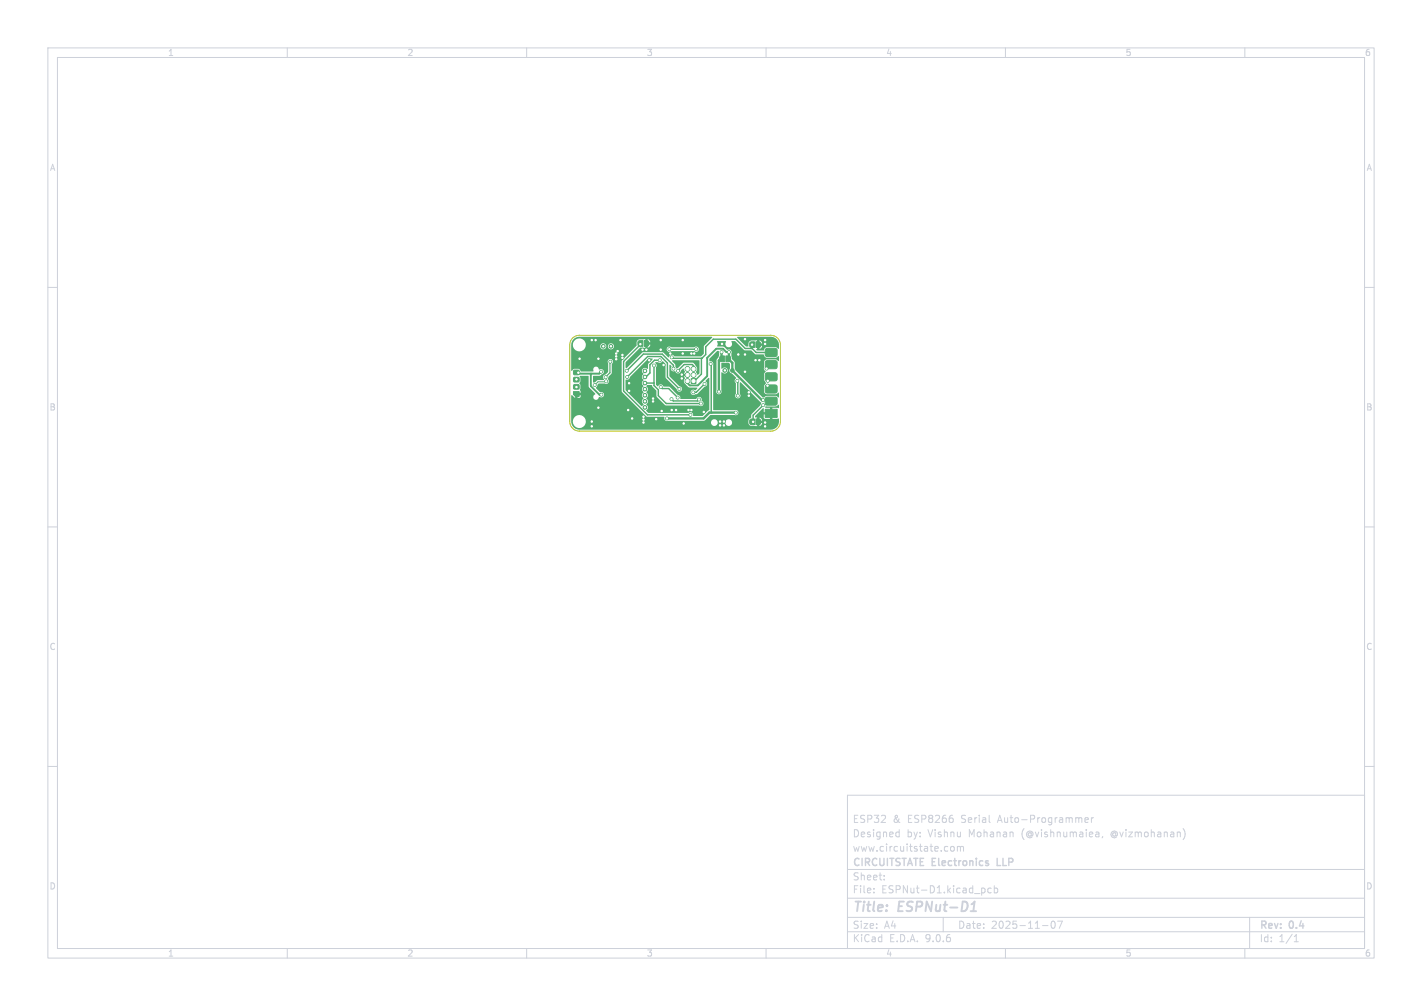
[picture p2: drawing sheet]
<svg xmlns="http://www.w3.org/2000/svg" width="297mm" height="210mm" viewBox="0 0 297 210" stroke-linecap="round" stroke-linejoin="round" font-family="sans-serif">
<g fill="none" stroke="#cdd1da" stroke-width=".21">
<path d="M10 10h277v190h-277zM12 12h273v186h-273zM60 10v2M110 10v2M160 10v2M210 10v2M260 10v2M10 60h2M285 60h2M10 110h2M285 110h2M10 160h2"/>
<path d="M177 166h108v32h-108zM187.4 173.7l.4 .1M187.8 173.2v1.5M187.8 174.6l-.4 .1M198.7 176.8l.3-.1 .3 .3v.4l-.3 .3-.3-.1-.2-.2zM199 170.9v.7M200 176.8l.4-.1 .2 .2M200 176.7v1M200.6 176.9l.2-.2 .4 .1v.9M200.6 176.9v.8M206.7 171.6l.1 .1M226.6 171.2l.7-.1-.1-.3-.4-.1-.2 .2 .1 .7h.5"/>
<path d="M228 170.7v1M228.4 170.7l-.4 .3M229 173.7h.3l.2 .2v.8M229.5 174.6l-.5 .1M229.5 174.1h-.5M230.3 174.6l-.1 .3M247.1 173a1.72 1.72 0 0 1 0 2.3M285 160h2M60 198v2M110 198v2M160 198v2M177 194.5h108"/>
<path d="M177 191.5h108M177 187.5h108M177 181.5h108M182.5 186.3v.1M182.5 185.5v.1M184.7 183.6v.1M184.7 182.8v.1M197 191.5v3M205.5 185.4l.2 .3v.4l-.2 .3M207 185.5l-.4-.1-.3 .3 .2 .6h.5M207.7 185.5l.4-.1 .3 .3-.2 .6h-.5M207.7 184.9v1.5"/>
<path d="M210 198v2M217.7 193.2h1.2M219.7 192.4l.2-.1a.8 .8 0 0 1 .5 .7 .8 .8 0 0 1-.5 .8 1 1 0 0 1-.2-1.4zM220.9 192.3h1l-.7 1.5M260 198v2M261 191.5v6.5M270.3 196.6h.9M270.3 195.5l.4-.4v1.5"/>
</g>
<path d="M202.7 190.2h1.2M203.1 188.7l.5-.5-.3 2" fill="none" stroke="#cdd1da" stroke-width=".4"/>
<path d="M208.3 179.2v1.5h.7" fill="none" stroke="#cdd1da" stroke-width=".3"/>
<g fill="#52ab6e" stroke="#52ab6e" stroke-width=".21">
<path d="M144.4 79.1h1v1h-1z"/>
<path d="M151.6 74.3h.7l.2 .2 .1 .6-.2 .3-.8 .1z"/>
<path d="M150.4 74.5l.2-.2h.7v1.2h-.7l-.2-.2z"/>
<path d="M157.9 87.5h.7l.2 .1 .1 .7-.2 .3-.8 .1z"/>
<path d="M156.7 87.6l.2-.1h.7v1.2l-.7-.1-.2-.1z"/>
<path d="M157.9 71.3l.7 .1 .2 .1 .1 .6-.2 .4h-.8z"/>
<path d="M156.7 71.5l.2-.1 .7-.1v1.2h-.7l-.2-.1z"/>
<path d="M134.5 71.1h.7l.2 .2 .1 .6-.1 .3-.9 .1z"/>
<path d="M133.4 71.2l.8-.1v1.2h-.7l-.2-.2-.1-.6z"/>
<path d="M119.8 81.8h1.2v1h-.8l-.4-.4z"/>
<path d="M119.8 80.3h1.1v.9h-1.1z"/>
<path d="M119.8 78.8h1.1v.9h-1.1z"/>
<path d="M119.8 77.3h1.1v.9h-1.1z"/>
<path d="M159.8 85.4h2.5v1.7h-2.5z"/>
<path d="M159.9 83.1l.3-.2 2 .1 .1 .3-.1 1.1-.3 .2-1.9-.1-.2-.3z"/>
<path d="M159.9 80.5l.3-.1h2l.1 .4-.1 1.1-.3 .2-1.9-.1-.2-.3z"/>
<path d="M159.9 78l.3-.2 2 .1 .1 .3-.1 1.1-.3 .2-1.9-.1-.2-.3z"/>
<path d="M159.9 75.4l.3-.1 2 .1 .1 .3-.1 1.1-.3 .2-1.9-.1-.2-.3z"/>
<path d="M159.9 72.9l.3-.2 2 .1 .1 .3-.1 1.2-.3 .1h-1.9l-.2-.4z"/>
<circle cx="143.6" cy="79.6" r=".5"/>
<circle cx="144.9" cy="78.3" r=".5"/>
<circle cx="143.6" cy="78.3" r=".5"/>
<circle cx="144.9" cy="77" r=".5"/>
<circle cx="143.6" cy="77" r=".5"/>
<circle cx="134.7" cy="77.4" r=".37"/>
<circle cx="134.7" cy="83.8" r=".37"/>
<circle cx="127.6" cy="72.3" r=".38"/>
<circle cx="134.7" cy="82.5" r=".37"/>
<circle cx="134.7" cy="81.2" r=".37"/>
<circle cx="134.7" cy="80" r=".37"/>
<circle cx="126" cy="72.3" r=".37"/>
<circle cx="151.4" cy="77.3" r=".37"/>
<circle cx="134.7" cy="85" r=".37"/>
<circle cx="134.7" cy="78.7" r=".37"/>
<circle cx="153" cy="77.3" r=".38"/>
<circle cx="129" cy="73.3" r=".3"/>
<circle cx="136.4" cy="83.8" r=".3"/>
<circle cx="159.8" cy="71.8" r=".3"/>
<circle cx="142.6" cy="73.8" r=".3"/>
<circle cx="145" cy="73.8" r=".3"/>
<circle cx="142.8" cy="88.4" r=".3"/>
<circle cx="142.4" cy="79" r=".3"/>
<circle cx="128.7" cy="75" r=".3"/>
<circle cx="123.6" cy="88" r=".3"/>
<circle cx="138" cy="71" r=".3"/>
<circle cx="155.6" cy="77.6" r=".3"/>
<circle cx="157.8" cy="75.2" r=".3"/>
<circle cx="147" cy="86" r=".3"/>
<circle cx="123.6" cy="89" r=".3"/>
<circle cx="131.4" cy="80" r=".3"/>
<circle cx="131.4" cy="81.6" r=".3"/>
<circle cx="156.4" cy="82.6" r=".3"/>
<circle cx="128.7" cy="74.4" r=".3"/>
<circle cx="129.6" cy="71" r=".3"/>
<circle cx="138" cy="73" r=".3"/>
<circle cx="142.6" cy="71" r=".3"/>
<circle cx="135" cy="73" r=".3"/>
<circle cx="131.2" cy="85.6" r=".3"/>
<circle cx="138.2" cy="85.8" r=".3"/>
<circle cx="158.6" cy="75.2" r=".3"/>
<circle cx="159.8" cy="71" r=".3"/>
<circle cx="125" cy="74.9" r=".3"/>
<circle cx="141.2" cy="85.6" r=".3"/>
<circle cx="144.4" cy="73.8" r=".3"/>
<circle cx="123.6" cy="71" r=".3"/>
<circle cx="150.4" cy="88.8" r=".3"/>
<circle cx="124.4" cy="71" r=".3"/>
<circle cx="137" cy="87.5" r=".3"/>
<circle cx="136.4" cy="83.2" r=".3"/>
<circle cx="159.8" cy="88.2" r=".3"/>
<circle cx="155.6" cy="74" r=".3"/>
<circle cx="151.2" cy="88" r=".3"/>
<circle cx="154.2" cy="74" r=".3"/>
<circle cx="132" cy="87.4" r=".3"/>
<circle cx="143.8" cy="85.6" r=".3"/>
<circle cx="134.4" cy="87" r=".3"/>
<circle cx="142.4" cy="78.2" r=".3"/>
<circle cx="138.6" cy="76.2" r=".3"/>
<circle cx="134.4" cy="88.2" r=".3"/>
<circle cx="140" cy="73.8" r=".3"/>
<circle cx="125" cy="85.1" r=".3"/>
<circle cx="134.4" cy="87.6" r=".3"/>
<circle cx="130" cy="74.7" r=".3"/>
<circle cx="155.6" cy="70.8" r=".3"/>
<circle cx="156.4" cy="81.9" r=".3"/>
<circle cx="140.3" cy="85.6" r=".3"/>
<circle cx="151.2" cy="88.8" r=".3"/>
<circle cx="144.4" cy="85.6" r=".3"/>
<circle cx="135.6" cy="75.2" r=".3"/>
<circle cx="121.1" cy="74.9" r=".3"/>
<circle cx="134.2" cy="73" r=".3"/>
<circle cx="159.8" cy="89" r=".3"/>
<circle cx="128.7" cy="73.8" r=".3"/>
<circle cx="130" cy="74.1" r=".3"/>
<circle cx="150.4" cy="88" r=".3"/>
<circle cx="150.8" cy="71.8" r=".3"/>
<circle cx="125.6" cy="82.4" r=".3"/>
<circle cx="127.6" cy="72.3" r=".3"/>
<circle cx="120.8" cy="77.8" r=".3"/>
<circle cx="125.6" cy="77.6" r=".3"/>
<circle cx="145.4" cy="72.9" r=".3"/>
<circle cx="153.7" cy="86.1" r=".3"/>
<circle cx="139.8" cy="72.9" r=".3"/>
<circle cx="148.4" cy="76" r=".3"/>
<circle cx="139.3" cy="87.4" r=".3"/>
<circle cx="126" cy="72.3" r=".3"/>
<circle cx="140.3" cy="74.6" r=".3"/>
<circle cx="157.1" cy="71.9" r=".3"/>
<circle cx="120.4" cy="79.2" r=".3"/>
<circle cx="124.2" cy="80.4" r=".3"/>
<circle cx="120.4" cy="80.8" r=".3"/>
<circle cx="126.6" cy="79.6" r=".3"/>
<circle cx="157.3" cy="88.1" r=".3"/>
<circle cx="160.1" cy="77" r=".3"/>
<circle cx="159.4" cy="84.6" r=".3"/>
<circle cx="159.4" cy="83.5" r=".3"/>
<circle cx="152.2" cy="73.5" r=".3"/>
<circle cx="126.5" cy="78.7" r=".3"/>
<circle cx="127.5" cy="75.5" r=".3"/>
<circle cx="140.2" cy="83.3" r=".3"/>
<circle cx="146" cy="83.4" r=".3"/>
<circle cx="134.7" cy="78.7" r=".3"/>
<circle cx="137.8" cy="75.2" r=".3"/>
<circle cx="140.7" cy="77" r=".3"/>
<circle cx="130.9" cy="77.4" r=".3"/>
<circle cx="134.7" cy="80" r=".3"/>
<circle cx="136.6" cy="76.3" r=".3"/>
<circle cx="146.4" cy="84.2" r=".3"/>
<circle cx="151.4" cy="77.3" r=".3"/>
<circle cx="134.7" cy="77.4" r=".3"/>
<circle cx="134.7" cy="85" r=".3"/>
<circle cx="134.7" cy="83.8" r=".3"/>
<circle cx="134.7" cy="82.5" r=".3"/>
<circle cx="134.7" cy="81.2" r=".3"/>
<circle cx="131" cy="78.7" r=".3"/>
<circle cx="141.9" cy="81.2" r=".3"/>
<circle cx="160.3" cy="79.5" r=".3"/>
<circle cx="141.6" cy="77.4" r=".3"/>
<circle cx="154" cy="79.5" r=".3"/>
<circle cx="154.1" cy="82.6" r=".3"/>
<circle cx="160.3" cy="80.5" r=".3"/>
<circle cx="147.2" cy="80.1" r=".3"/>
<circle cx="144.8" cy="81.9" r=".3"/>
<circle cx="138" cy="80.8" r=".3"/>
<circle cx="141.5" cy="83" r=".3"/>
<circle cx="150.7" cy="73.5" r=".3"/>
<circle cx="150.2" cy="81.7" r=".3"/>
<circle cx="144.2" cy="86.6" r=".3"/>
<circle cx="133.8" cy="71.9" r=".3"/>
</g>
<path d="M120.8 77.8l.2 .2 2.4 .1M123.4 78.1v2.5l1.8 1.8h.4M125.6 77.6l-.4 .4-1.8 .1M152.2 73.5h-.5l-.7-.7h-1.4l-1.9 1.9v3.8l-1.9 2h-1.7l-.5-.5v-.4" fill="none" stroke="#52ab6e" stroke-width=".4"/>
<path d="M150.7 73.5l.1 1.4h-.3l-.4 .4v6.5M152.2 73.5l-.1 1.4 .9 .9v1.6l6.1 6.1h1.7l.3 .2M153.7 86.1h-5.5l-1.2 1.3h-7.7" fill="none" stroke="#52ab6e" stroke-width=".5"/>
<g fill="none" stroke="#52ab6e" stroke-width=".3">
<path d="M131 78.7l4.3-4.3h2.7l1.4 1.4v2.9l2.5 2.5M133.7 71.9l-3.5 3.6v6.1l5 5h9M134.7 80h1.9M136.6 76.3v4.2l.9 .9v1.2l1.6 1.6h7.3M137.8 75.2h-1.1l-.9 1v1.7l-.9 .8h-.2M139.8 72.9h5.6M140.3 74.6l.2 .2h6.1M140.7 77v-.7l-2.4-2.4h-3.9l-3.5 3.5M144.9 77v-.6l-.3-.3h-1.7l-1.3 1.3M148.4 76l.2 .1v10M154 79.5l.1 3.1M157.1 72.8h-1.5l-1.9-2h-4.7l-1.6 1.6v1.6l-.9 .9v3.2l-1.5 1.5h-.1"/>
<path d="M157.1 71.9v.9M157.1 72.7l.8 .9h3.2M161.1 76.1l-1 .9M138 80.8l.3 .3h1.4l1.8 1.9M140.2 83.3l.4 .4h5.1l.3-.3M147.1 80.2l-1.7 1.7h-.6M159.4 84.6l-2.1 2.1v1.4"/>
</g>
<path d="M126.6 79.6l-1.7 .1-.7 .7" fill="none" stroke="#52ab6e" stroke-width=".21"/>
<path d="M127.5 75.5l-.1 2.3-.9 .9" fill="none" stroke="#52ab6e" stroke-width=".25"/>
<g fill="#52ab6e">
<path d="M119.9 70.7l.4-.2 .7-.2 27.7 .1-1.6 1.7-.1 1.7-.6 .6h-5.6a.62 .62 0 0 0-.6-.3 .62 .62 0 0 0-.5 .5l-1.3-1.1h-4.1l-3.4 3.3h-.2v-1.2l2.7-2.8h5.8v.2a.59 .59 0 0 0 1 .3h4.8a.56 .56 0 0 0 .8-.1 .56 .56 0 0 0 0-.7 .56 .56 0 0 0-.8 0h-4.9a.56 .56 0 0 0-.9 .3h-5.8l.3-.2 1.7-.1 .4-.5h-.5v.6h-.5v-1.1h1l-.1-.4-.4-.3v.7h-.5v-.7l-1.3 .1-.5 .3v1l-3.2 3.2 .1 6.5 5.1 5 3.8 .2a.59 .59 0 0 0 .1 .6 .59 .59 0 0 0 .7 .2h7.4l1.4-1.3h5a.56 .56 0 0 0 .8-.5 .56 .56 0 0 0-.8-.5h-4.4v-9.4a.62 .62 0 0 0-.8-.8v-.5l1.6-1.6h.3l.1 .9-.6 1v6.3a.56 .56 0 0 0 .6 .8 .56 .56 0 0 0 .5-.8v-3.7l.1-.1a.67 .67 0 0 0 1 .1 .67 .67 0 0 0-.1-1.1 .67 .67 0 0 0-1 .3v-1.2l.8-.1 .7 .1 .2 .1v1.1a.65 .65 0 0 0 .5 1l.8 .8v.2a.6 .6 0 0 0 0 1v2.2a.56 .56 0 0 0 .1 .8 .56 .56 0 0 0 .7 0 .56 .56 0 0 0 0-.8v-2.3l.1-.1 4.4 4.3-.2 .5-1.9 1.9v.7l-.4 .3-.2 .3v.6l.3 .4 1.2 .2 1.1-.2 .3-.5h-.6v.6h-.5v-1.1h1.1l-.2-.4-.3-.2h.8l.3 .2h1v-.9h-1.3v.7h-.9v.6h-.5v-.6l-.4-.1v-.3l1.7-1.6 .1 .1v.7h1.3v-.9h-.9v-.3h2.1l.6-.3v.7l-1.3-.1v2.3h1.3l.1 .6a1.7 1.7 0 0 1-1.7 1.7h-40a1.71 1.71 0 0 1-1.7-1.8h.3v.2a1.35 1.35 0 0 0 1.3 1.3 1.35 1.35 0 0 0 1.4-1.1h26.2v.1a.7 .7 0 0 0 .8 .5 .7 .7 0 0 0 .6-.6h1.6v.1a.7 .7 0 0 0 1.2 .3 .7 .7 0 0 0-.3-1.1 .7 .7 0 0 0-.9 .7h-1.6v-.2a.7 .7 0 0 0-.8-.6 .7 .7 0 0 0-.6 .8h-26.2l.1-.2a1.35 1.35 0 0 0-1.3-1.5 1.35 1.35 0 0 0-1.5 1.3h-.3v-4.8l1.7-.1 .3-.2v-.3h-.7v.6h-1.3v-.5l.2-.1 .6 .5v-.6l.3-.1v-.2l.9-.1-.2-.6 .1-1-.2-.4 .2-.5-.1-1h1.8l.1 2.3 1.3 1.4a.62 .62 0 0 0-.3 .9 .62 .62 0 0 0 .8 .3l.3-.5a.61 .61 0 0 0 1-.4 .61 .61 0 0 0-.8-.7l-.8-.9 .6-.8h1.1a.62 .62 0 0 0 .9-.2 .62 .62 0 0 0-.1-.9l.1-.3 .6-.8 .1-1.9a.57 .57 0 0 0 .2-.8 .57 .57 0 0 0-.8-.2 .57 .57 0 0 0-.2 .9v1.7l-.5 .6a.64 .64 0 0 0-.5 .4 .64 .64 0 0 0 .1 .7h-1.3l-.6 .5h-.3v-1.3h1.3l.4-.3a.59 .59 0 0 0 .4-.9 .59 .59 0 0 0-.9-.2 .63 .63 0 0 0-.8-.5 .63 .63 0 0 0-.3 .9h-2.7l-.2-.4-.3-.1h-.9l-.4 .4h-.2v-5.5h.3v.2a1.35 1.35 0 0 0 1.3 1.3 1.35 1.35 0 0 0 1.4-1.2h3.1v.2a.63 .63 0 0 0 .7 .5 .63 .63 0 0 0 .5-.7h.4v.2a.63 .63 0 0 0 .9 .4 .63 .63 0 0 0 0-1 .63 .63 0 0 0-.9 .4h-.4a.63 .63 0 0 0-.6-.5 .63 .63 0 0 0-.6 .5h-3.1l.1-.1a1.35 1.35 0 0 0-1.3-1.5 1.35 1.35 0 0 0-1.5 1.3h-.3v-.2z"/>
<path d="M136.9 75.6h.5a.65 .65 0 0 0 1-.2l.6 .6v2.9l2.3 2.3a.57 .57 0 0 0 .6 .6 .57 .57 0 0 0 .6-.6 .57 .57 0 0 0-.6-.6l-2.1-2.1v-2.3h.2l.3 .2a.66 .66 0 0 0-.1 .9 .66 .66 0 0 0 .8 .2 .59 .59 0 0 0 .7 .5 .59 .59 0 0 0 .5-.6l.5-.5 .2 .3a.47 .47 0 0 1-.1 .8h.6l-.1 .2 .1 .3h-.6l.1 .2a.39 .39 0 0 1 0 .6v.6l.9 .9 1.8 .1v.2l-.4 .4a.58 .58 0 0 0-.8 0 .58 .58 0 0 0 0 .8 .58 .58 0 0 0 .8 0l.4-.1 1.5-1.5a.63 .63 0 0 0 .6-.5 .63 .63 0 0 0-.4-.7l.6-.6h.2v6.7l-1.4 1.2h-1.9a.59 .59 0 0 0-.3-.7 .59 .59 0 0 0-.7 .1h-8.4l-.4-.5a.73 .73 0 0 0 0-1.3 .75 .75 0 0 0 0-1.3 .75 .75 0 0 0 0-1.2 .75 .75 0 0 0 0-1.3l.2-.2h.9l.2 .3 .8 .9 .1 1.2 1.8 1.8 7 .1a.58 .58 0 0 0 .9-.3 .58 .58 0 0 0-.4-.8 .6 .6 0 0 0-.4-.7 .6 .6 0 0 0-.7 .4h-3.2l-.1-.2a.61 .61 0 0 0-.6-.7l-1.6-1.6-1.3-.1a.64 .64 0 0 0-.6-.5 .64 .64 0 0 0-.6 .4l-.4-.3v-3.7a.67 .67 0 0 0-.2-.9z"/>
<path d="M130.7 79.3v-.1a.63 .63 0 0 0 .9-.5l3.8-3.8 .9-.1v.2l-.9 1-.1 1a.7 .7 0 0 0-1.1 0 .7 .7 0 0 0 .2 1.1 .75 .75 0 0 0 0 1.2 .75 .75 0 0 0 0 1.3l-.1 .1a.71 .71 0 0 0 .1 1.2 .75 .75 0 0 0 0 1.3 .75 .75 0 0 0 0 1.2l-.4 .4-3.3-3.3z"/>
<path d="M149.8 71.3h1.8a.75 .75 0 0 0 .1 1 .75 .75 0 0 0 1 0 .75 .75 0 0 0 .1-1l.7-.1 1.9 1.9 1.5 .1 .9 .8h1.7l.2 .4 .4 .3h1.9l.7-.3-.1 1-.6-.4h-1.9l-.4 .3-.2 1.7 .4 .6-.3 .5v1.3a.63 .63 0 0 1 0 1.1v1.3l.2 .4 .4 .1h1.8l.6-.4 .1 1-.7-.3h-1.8l-.6 .4h-.3l-5.7-5.7-.1-.4v-1.2l-.6-.8-.1-1.1a.63 .63 0 0 0-.2-.7 .63 .63 0 0 0-.8-.1l-.6-.6-1.4-.1z"/>
<path d="M140.4 75.2h5.6l.1 2.7-.3 .3a.71 .71 0 0 1-.2-1.1l-.4-1-.5-.4h-2l-1.1 1.1-.3 .1-.2-.3-.1-.5z"/>
<path d="M154 70.3h7a1.7 1.7 0 0 1 1.7 1.7l-.1 .8-.6-.3h-1.8a.7 .7 0 0 0-.7 .6l-1.3 .1-.3-.2 .2-.2h.7l.3-.4 .1-.2h-.6v.6h-.5v-1.1h1.1l-.4-.6h-.2v.6h-.5v-.7l-1.4 .1-.3 .4-.1 .8h-.4l-1.9-1.8z"/>
</g>
<path d="M119.6 70.6l.6-.4 .8-.2h40a2 2 0 0 1 2 2v16a2 2 0 0 1-2 2h-40a2 2 0 0 1-2-2v-16l.1-.7z" fill="none" stroke="#c2c200" stroke-width=".21"/>
<g fill="#fff" stroke="#fff" stroke-width=".21">
<circle cx="129" cy="73.3" r=".15"/>
<circle cx="136.4" cy="83.8" r=".15"/>
<circle cx="159.8" cy="71.8" r=".15"/>
<circle cx="142.6" cy="73.8" r=".15"/>
<circle cx="145" cy="73.8" r=".15"/>
<circle cx="142.8" cy="88.4" r=".15"/>
<circle cx="142.4" cy="79" r=".15"/>
<circle cx="128.7" cy="75" r=".15"/>
<circle cx="123.6" cy="88" r=".15"/>
<circle cx="138" cy="71" r=".15"/>
<circle cx="155.6" cy="77.6" r=".15"/>
<circle cx="157.8" cy="75.2" r=".15"/>
<circle cx="147" cy="86" r=".15"/>
<circle cx="123.6" cy="89" r=".15"/>
<circle cx="131.4" cy="80" r=".15"/>
<circle cx="131.4" cy="81.6" r=".15"/>
<circle cx="156.4" cy="82.6" r=".15"/>
<circle cx="128.7" cy="74.4" r=".15"/>
<circle cx="129.6" cy="71" r=".15"/>
<circle cx="138" cy="73" r=".15"/>
<circle cx="142.6" cy="71" r=".15"/>
<circle cx="135" cy="73" r=".15"/>
<circle cx="131.2" cy="85.6" r=".15"/>
<circle cx="138.2" cy="85.8" r=".15"/>
<circle cx="158.6" cy="75.2" r=".15"/>
<circle cx="159.8" cy="71" r=".15"/>
<circle cx="125" cy="74.9" r=".15"/>
<circle cx="141.2" cy="85.6" r=".15"/>
<circle cx="144.4" cy="73.8" r=".15"/>
<circle cx="123.6" cy="71" r=".15"/>
<circle cx="150.4" cy="88.8" r=".15"/>
<circle cx="124.4" cy="71" r=".15"/>
<circle cx="137" cy="87.5" r=".15"/>
<circle cx="136.4" cy="83.2" r=".15"/>
<circle cx="159.8" cy="88.2" r=".15"/>
<circle cx="155.6" cy="74" r=".15"/>
<circle cx="151.2" cy="88" r=".15"/>
<circle cx="154.2" cy="74" r=".15"/>
<circle cx="132" cy="87.4" r=".15"/>
<circle cx="143.8" cy="85.6" r=".15"/>
<circle cx="134.4" cy="87" r=".15"/>
<circle cx="142.4" cy="78.2" r=".15"/>
<circle cx="138.6" cy="76.2" r=".15"/>
<circle cx="134.4" cy="88.2" r=".15"/>
<circle cx="140" cy="73.8" r=".15"/>
<circle cx="125" cy="85.1" r=".15"/>
<circle cx="134.4" cy="87.6" r=".15"/>
<circle cx="130" cy="74.7" r=".15"/>
<circle cx="155.6" cy="70.8" r=".15"/>
<circle cx="156.4" cy="81.9" r=".15"/>
<circle cx="140.3" cy="85.6" r=".15"/>
<circle cx="151.2" cy="88.8" r=".15"/>
<circle cx="144.4" cy="85.6" r=".15"/>
<circle cx="135.6" cy="75.2" r=".15"/>
<circle cx="121" cy="74.9" r=".15"/>
<circle cx="134.2" cy="73" r=".15"/>
<circle cx="159.8" cy="89" r=".15"/>
<circle cx="128.7" cy="73.8" r=".15"/>
<circle cx="130" cy="74.1" r=".15"/>
<circle cx="150.4" cy="88" r=".15"/>
<circle cx="150.8" cy="71.8" r=".15"/>
<circle cx="125.6" cy="82.4" r=".15"/>
<circle cx="127.6" cy="72.3" r=".15"/>
<circle cx="120.8" cy="77.8" r=".15"/>
<circle cx="125.6" cy="77.6" r=".15"/>
<circle cx="145.4" cy="72.9" r=".15"/>
<circle cx="153.7" cy="86.1" r=".15"/>
<circle cx="139.8" cy="72.9" r=".15"/>
<circle cx="148.4" cy="76" r=".15"/>
<circle cx="139.3" cy="87.3" r=".15"/>
<circle cx="126" cy="72.3" r=".15"/>
<circle cx="140.3" cy="74.6" r=".15"/>
<circle cx="157.1" cy="71.9" r=".15"/>
<circle cx="120.4" cy="79.2" r=".15"/>
<circle cx="124.2" cy="80.4" r=".15"/>
<circle cx="120.4" cy="80.8" r=".15"/>
<circle cx="126.6" cy="79.6" r=".15"/>
<circle cx="157.3" cy="88" r=".15"/>
<circle cx="160.1" cy="77" r=".15"/>
<circle cx="159.4" cy="84.6" r=".15"/>
<circle cx="159.4" cy="83.5" r=".15"/>
<circle cx="152.2" cy="73.5" r=".15"/>
<circle cx="126.5" cy="78.7" r=".15"/>
<circle cx="127.5" cy="75.5" r=".15"/>
<circle cx="140.2" cy="83.3" r=".15"/>
<circle cx="146" cy="83.4" r=".15"/>
<circle cx="134.7" cy="78.7" r=".15"/>
<circle cx="137.8" cy="75.2" r=".15"/>
<circle cx="140.7" cy="77" r=".15"/>
<circle cx="130.9" cy="77.4" r=".15"/>
<circle cx="134.7" cy="80" r=".15"/>
<circle cx="136.6" cy="76.3" r=".15"/>
<circle cx="146.4" cy="84.2" r=".15"/>
<circle cx="151.4" cy="77.3" r=".15"/>
<circle cx="134.7" cy="77.4" r=".15"/>
<circle cx="134.7" cy="85" r=".15"/>
<circle cx="134.7" cy="83.8" r=".15"/>
<circle cx="134.7" cy="82.5" r=".15"/>
<circle cx="134.7" cy="81.2" r=".15"/>
<circle cx="131" cy="78.7" r=".15"/>
<circle cx="141.9" cy="81.2" r=".15"/>
<circle cx="160.4" cy="79.5" r=".15"/>
<circle cx="141.6" cy="77.4" r=".15"/>
<circle cx="154" cy="79.5" r=".15"/>
<circle cx="154.1" cy="82.6" r=".15"/>
<circle cx="160.3" cy="80.5" r=".15"/>
<circle cx="147.1" cy="80.2" r=".15"/>
<circle cx="144.8" cy="81.9" r=".15"/>
<circle cx="138" cy="80.8" r=".15"/>
<circle cx="141.5" cy="83" r=".15"/>
<circle cx="150.7" cy="73.5" r=".15"/>
<circle cx="150.1" cy="81.8" r=".15"/>
<circle cx="144.2" cy="86.6" r=".15"/>
<circle cx="133.7" cy="71.8" r=".15"/>
<circle cx="152.2" cy="71.8" r=".45"/>
<circle cx="149.2" cy="71.8" r=".45"/>
<circle cx="121" cy="88" r="1.1"/>
<circle cx="121" cy="72" r="1.1"/>
<circle cx="149.2" cy="88.2" r=".45"/>
<circle cx="152.2" cy="88.2" r=".45"/>
<circle cx="124.5" cy="77.1" r=".33"/>
<circle cx="124.5" cy="82.9" r=".33"/>
<circle cx="144.9" cy="79.6" r=".33"/>
<circle cx="143.6" cy="79.6" r=".33"/>
<circle cx="144.9" cy="78.3" r=".33"/>
<circle cx="143.6" cy="78.3" r=".33"/>
<circle cx="144.9" cy="77" r=".33"/>
<circle cx="143.6" cy="77" r=".33"/>
</g>
<g font-size="2.8" fill="#cdd1da">
<text x="178" y="190.9">Title:</text>
<text x="187.7" y="190.9">ESPNut-D1</text>
</g>
<g font-size="2.1" fill="#cdd1da">
<text x="178" y="172">ESP32</text>
<text x="186.4" y="172">&amp;</text>
<text x="189.6" y="172">ESP8266</text>
<text x="200.9" y="172">Serial</text>
<text x="208.7" y="172">Auto-Programmer</text>
<text x="178" y="178">www.circuitstate.com</text>
<text x="178" y="175">Designed</text>
<text x="189.4" y="175">by:</text>
<text x="193.9" y="175">Vishnu</text>
<text x="202.5" y="175">Mohanan</text>
<text x="213.6" y="175">(@vishnumaiea,</text>
<text x="232.4" y="175">@vizmohanan)</text>
<text x="178" y="184">Sheet:</text>
<text x="178" y="181.2">CIRCUITSTATE Electronics</text>
<text x="208.9" y="181.2">LLP</text>
<text x="178" y="186.7">File:</text>
<text x="184.1" y="186.7">ESPNut-D1.kicad_pcb</text>
<text x="178" y="196.9">KiCad</text>
<text x="178" y="194.1">Size:</text>
<text x="184.7" y="194.1">A4</text>
<text x="185.7" y="196.9">E.D.A.</text>
<text x="193.3" y="196.9">9.0.6</text>
<text x="200" y="194.1">Date:</text>
<text x="207" y="194.1">2025-11-07</text>
<text x="263" y="194.3">Rev:</text>
<text x="263" y="196.9">Id:</text>
<text x="267.1" y="196.9">1/1</text>
<text x="269.4" y="194.3">0.4</text>
</g>
<g font-size="1.8" fill="#cdd1da">
<text x="35" y="11.9">1</text>
<text x="85" y="11.9">2</text>
<text x="135" y="11.9">3</text>
<text x="185" y="11.9">4</text>
<text x="235" y="11.9">5</text>
<text x="285" y="11.9">6</text>
<text x="10.3" y="35.9">A</text>
<text x="285.4" y="35.9">A</text>
<text x="10.3" y="85.9">B</text>
<text x="285.3" y="85.9">B</text>
<text x="10.3" y="135.9">C</text>
<text x="285.3" y="135.9">C</text>
<text x="10.3" y="185.9">D</text>
<text x="285.3" y="185.9">D</text>
<text x="35" y="199.9">1</text>
<text x="85" y="199.9">2</text>
<text x="135" y="199.9">3</text>
<text x="185" y="199.9">4</text>
<text x="235" y="199.9">5</text>
<text x="285" y="199.9">6</text>
</g>
</svg>
